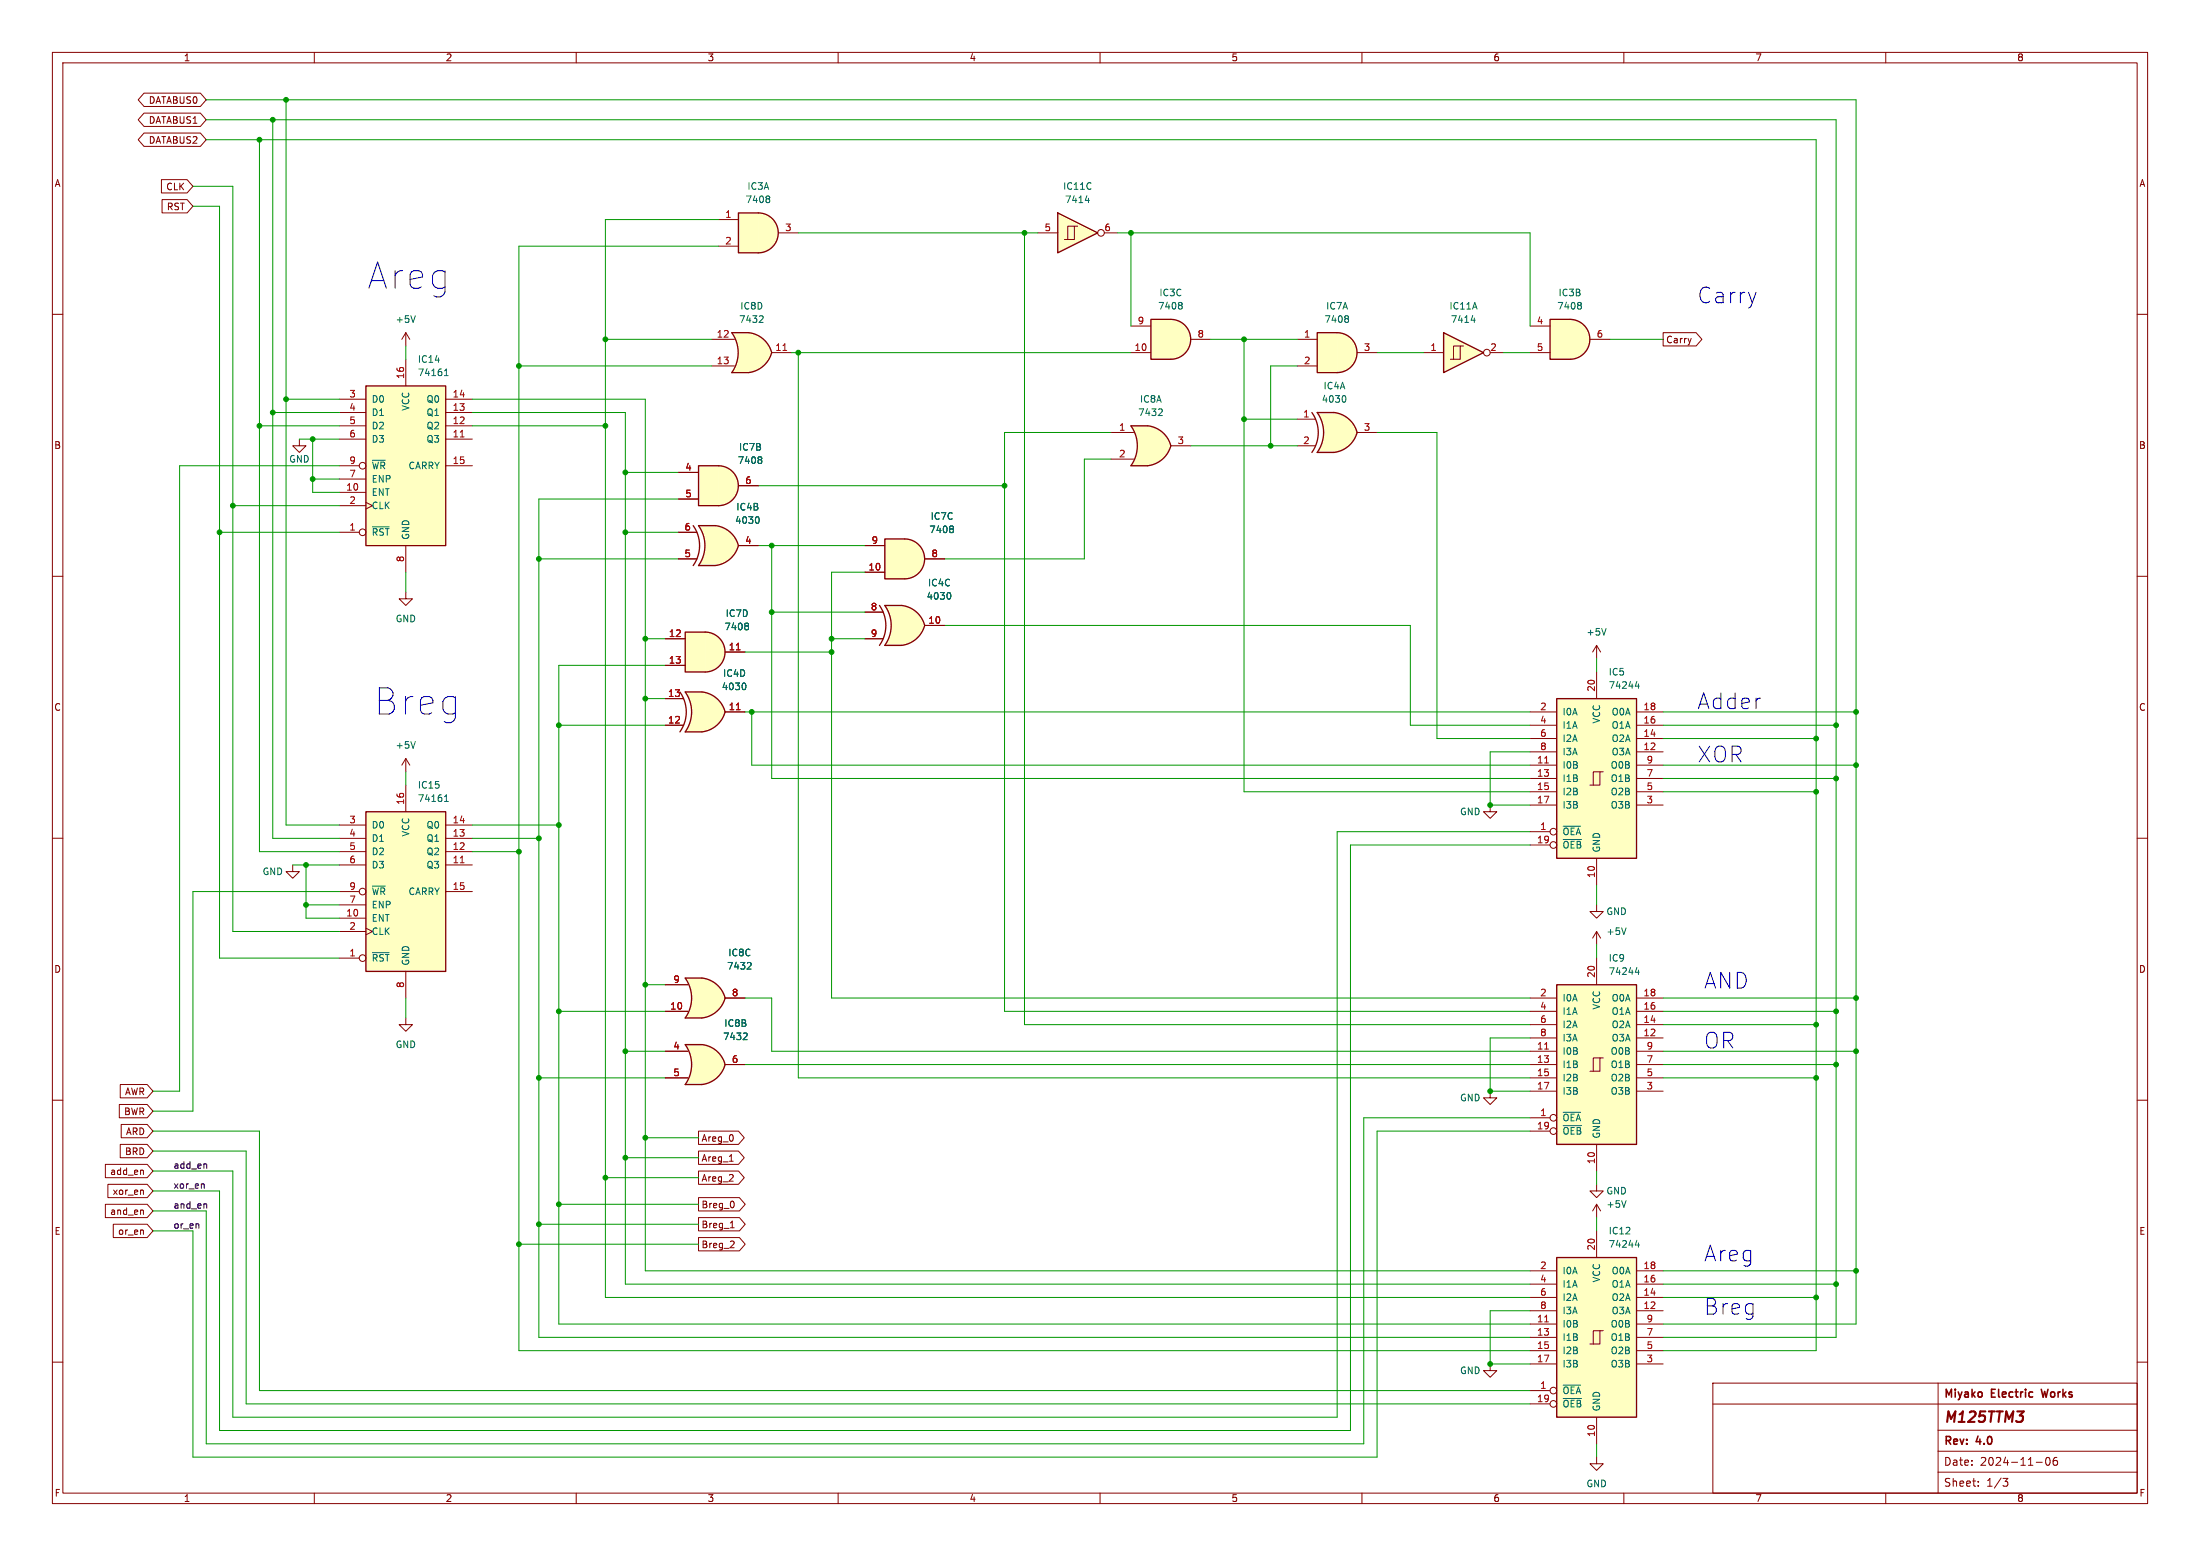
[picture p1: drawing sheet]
<svg xmlns="http://www.w3.org/2000/svg" width="420mm" height="297mm" viewBox="0 0 420 297" stroke-linecap="round" stroke-linejoin="round" font-family="sans-serif">
<g fill="none" stroke="#840000" stroke-width=".19">
<path d="M10 10h400v277h-400zM12 12h396v273h-396zM60 10v2M110 10v2M160 10v2M210 10v2M260 10v2M310 10v2M360 10v2M10 60h2M408 60h2M10 110h2"/>
<path d="M408 110h2M10 160h2M408 160h2M10 210h2M408 210h2M10 260h2M327 264h81v21h-81zM327 268h81M370 277h38M370 273h38M370 264v21M388.7 279.1h1.2"/>
<path d="M390.7 278.3l.2-.1a.8 .8 0 0 1 .5 .7 .8 .8 0 0 1-.5 .8l-.2-.2-.2-.4zM392.7 278.2a.59 .59 0 0 0-.8 .6v.6l.2 .2 .4 .1 .2-.2 .1-.5-.1-.2h-.5l-.3 .2M408 260h2M60 285v2M110 285v2M160 285v2M210 285v2M260 285v2M310 285v2M360 285v2M370 281h38M377.7 283.5v.2"/>
<path d="M377.7 282.8v.1M382.4 282.2h.9l-.5 .6 .4 .1 .1 .5-.3 .3h-.4"/>
</g>
<path d="M385.1 269.4h1.2l-.7 .8" fill="none" stroke="#840000" stroke-width=".4"/>
<path d="M389.7 265.2l.3 1.5" fill="none" stroke="#840000" stroke-width=".3"/>
<path d="M297.2 188h15.2v30.4h-15.2z" fill="#ffffc2"/>
<g fill="none" stroke="#840000" stroke-width=".19">
<path d="M292.1 198.1h5.1M292.1 195.6h5.1M292.1 193h5.1M292.1 190.5h5.1M304.8 182.9v5.1M312.4 198.1h5.1M312.4 195.6h5.1M312.4 193h5.1M312.4 190.5h5.1M292.1 213.4h3.8M292.1 200.7h5.1M292.1 203.2h5.1"/>
<path d="M292.1 205.7h5.1M292.1 208.3h5.1M292.1 215.9h3.8M304.8 218.4v5.1M305.4 201.9h-1.2v2.6M306.1 201.9h-.7v2.6h-1.9M312.4 200.7h5.1M312.4 203.2h5.1M312.4 205.7h5.1M312.4 208.3h5.1"/>
<circle cx="296.5" cy="213.4" r=".63"/>
<circle cx="296.5" cy="215.9" r=".63"/>
</g>
<path d="M297.2 188h15.2v30.4h-15.2z" fill="none" stroke="#840000" stroke-width=".25"/>
<path d="M312.5 184.7l-.3 .9h.8M312.8 185.2v.8M298.4 212.3h3.3M298.4 214.9h3.5" fill="none" stroke="#006464" stroke-width=".19"/>
<path d="M294.9 200.2h.7" fill="none" stroke="#a90000" stroke-width=".19"/>
<path d="M133.4 201.8l5 1.4a5.2 5.2 0 0 1-4.4 3.8z" fill="#ffffc2" stroke="#ffffc2" stroke-width=".19"/>
<path d="M130.8 199.4h3.2M130.8 207h3.2" fill="none" stroke="#ffffc2" stroke-width=".19"/>
<path d="M130.8 199.4h3.2v7.6h-3.2a6.7 6.7 0 0 0 0-7.6z" fill="#ffffc2"/>
<path d="M134 199.4a5.1 5.1 0 0 1 4.4 3.8l-4.9 1.3z" fill="#ffffc2" stroke="#ffffc2" stroke-width=".19"/>
<path d="M134 199.4h-3.2a6.6 6.6 0 0 1 0 7.6h3.2M134 199.4a5.1 5.1 0 0 1 4.4 3.8M138.4 203.2a5.2 5.2 0 0 1-4.4 3.8" fill="none" stroke="#840000" stroke-width=".25"/>
<path d="M127 200.7h4.3M127 205.7h4.3M138.4 203.2h3.8" fill="none" stroke="#840000" stroke-width=".19"/>
<path d="M142.4 197.2l.2 .2v.3l-.7 .7h.7" fill="none" stroke="#006464" stroke-width=".19"/>
<path d="M297.2 133.4h15.2v30.4h-15.2z" fill="#ffffc2"/>
<g fill="none" stroke="#840000" stroke-width=".19">
<path d="M292.1 138.4h5.1M292.1 135.9h5.1M304.8 128.3v5.1M312.4 138.4h5.1M312.4 135.9h5.1M292.1 158.8h3.8M292.1 146.1h5.1M292.1 143.5h5.1M292.1 148.6h5.1M292.1 141h5.1M292.1 151.1h5.1M292.1 153.7h5.1"/>
<path d="M305.4 147.3h-1.2v2.6M306.1 147.3h-.7v2.6h-1.9M312.4 146.1h5.1M312.4 143.5h5.1M312.4 148.6h5.1M312.4 141h5.1M312.4 151.1h5.1M312.4 153.7h5.1M292.1 161.3h3.8M304.8 163.8v5.1"/>
<circle cx="296.5" cy="158.7" r=".63"/>
<circle cx="296.5" cy="161.3" r=".63"/>
</g>
<path d="M297.2 133.4h15.2v30.4h-15.2z" fill="none" stroke="#840000" stroke-width=".25"/>
<path d="M312.5 130.1l-.3 .9h.8M312.8 130.5v.9M298.4 157.7h3.3M298.4 160.2h3.5" fill="none" stroke="#006464" stroke-width=".19"/>
<path d="M294.9 145.6h.7" fill="none" stroke="#a90000" stroke-width=".19"/>
<path d="M137.2 88.9a3.8 3.8 0 0 1 3.8 3.8 3.8 3.8 0 0 1-3.8 3.8z" fill="#ffffc2" stroke="#ffffc2" stroke-width=".19"/>
<path d="M133.3 88.9h3.9v7.6h-3.9z" fill="#ffffc2"/>
<path d="M133.3 88.9h3.9a3.8 3.8 0 0 1 3.8 3.8 3.8 3.8 0 0 1-3.8 3.8h-3.9z" fill="none" stroke="#840000" stroke-width=".25"/>
<path d="M129.5 90.2h3.8M129.5 95.3h3.8M141 92.7h3.8" fill="none" stroke="#840000" stroke-width=".19"/>
<path d="M145.2 87.2l.2 .2-.2 .3 .2 .3v.2l-.2 .3" fill="none" stroke="#006464" stroke-width=".19"/>
<path d="M134.6 120.7a3.8 3.8 0 0 1 3.8 3.8 3.8 3.8 0 0 1-3.8 3.8z" fill="#ffffc2" stroke="#ffffc2" stroke-width=".19"/>
<path d="M130.8 120.7h3.8v7.6h-3.8z" fill="#ffffc2"/>
<path d="M130.8 120.7h3.8a3.8 3.8 0 0 1 3.8 3.8 3.8 3.8 0 0 1-3.8 3.8h-3.8z" fill="none" stroke="#840000" stroke-width=".25"/>
<path d="M127 121.9h3.8M127 127h3.8M138.4 124.5h3.8" fill="none" stroke="#840000" stroke-width=".19"/>
<path d="M140.6 124h.7" fill="none" stroke="#a90000" stroke-width=".19"/>
<path d="M142.7 118.9l.2 .3-.2 .3 .2 .2v.3l-.2 .2" fill="none" stroke="#006464" stroke-width=".19"/>
<path d="M133.4 189.1l5 1.4a5.2 5.2 0 0 1-4.4 3.8z" fill="#ffffc2" stroke="#ffffc2" stroke-width=".19"/>
<path d="M130.8 194.3h3.2M130.8 186.7h3.2" fill="none" stroke="#ffffc2" stroke-width=".19"/>
<path d="M130.8 186.7h3.2v7.6h-3.2a6.7 6.7 0 0 0 0-7.6z" fill="#ffffc2"/>
<g fill="#ffffc2" stroke="#ffffc2" stroke-width=".19">
<path d="M134 186.7a5.1 5.1 0 0 1 4.4 3.8l-4.9 1.3z"/>
<path d="M171.5 118l5 1.4a5.2 5.2 0 0 1-4.4 3.8z"/>
</g>
<path d="M134 186.7h-3.2a6.6 6.6 0 0 1 0 7.6h3.2M134 186.7a5.1 5.1 0 0 1 4.4 3.8M138.4 190.5a5.2 5.2 0 0 1-4.4 3.8" fill="none" stroke="#840000" stroke-width=".25"/>
<path d="M304.8 172.7v1.3h1.3l-1.3 1.3-1.3-1.3h1.3M304.8 177.8l-.8 1.3M304.8 177.8v2.5M304.8 177.8l.8 1.3M127 193h4.3M127 188h4.3M138.4 190.5h3.8" fill="none" stroke="#840000" stroke-width=".19"/>
<path d="M310.4 177.1l-.4 1.3M143.2 183.7l.2 .3-.1 .3-.7 .7h.8" fill="none" stroke="#006464" stroke-width=".19"/>
<path d="M168.9 115.6h3.2M168.9 123.2h3.2" fill="none" stroke="#ffffc2" stroke-width=".19"/>
<path d="M168.9 115.6h3.2v7.6h-3.2a6.7 6.7 0 0 0 0-7.6z" fill="#ffffc2"/>
<g fill="#ffffc2" stroke="#ffffc2" stroke-width=".19">
<path d="M172.1 115.6a5.1 5.1 0 0 1 4.4 3.8l-4.9 1.3z"/>
<path d="M142.3 66l5 1.3a5.2 5.2 0 0 1-4.4 3.8z"/>
</g>
<path d="M167.9 115.6a6.6 6.6 0 0 1 0 7.6M172.1 115.6a5.1 5.1 0 0 1 4.4 3.8 5.2 5.2 0 0 1-4.4 3.8h-3.2a6.6 6.6 0 0 0 0-7.6h3.2" fill="none" stroke="#840000" stroke-width=".25"/>
<path d="M165.1 116.8h3.5M176.5 119.4h3.8M165.1 121.9h3.5M55.9 165.1v1.3h1.2l-1.2 1.2-1.3-1.2h1.3" fill="none" stroke="#840000" stroke-width=".19"/>
<path d="M181.2 113.1a.79 .79 0 0 1 0 1.3" fill="none" stroke="#006464" stroke-width=".19"/>
<path d="M139.7 71.1h3.2M139.7 63.5h3.2" fill="none" stroke="#ffffc2" stroke-width=".19"/>
<path d="M139.7 63.5h3.2v7.6h-3.2a6.7 6.7 0 0 0 0-7.6z" fill="#ffffc2"/>
<path d="M142.9 63.5a5.1 5.1 0 0 1 4.4 3.8l-5 1.3z" fill="#ffffc2" stroke="#ffffc2" stroke-width=".19"/>
<path d="M142.9 63.5a5.1 5.1 0 0 1 4.4 3.8 5.2 5.2 0 0 1-4.4 3.8h-3.2a6.6 6.6 0 0 0 0-7.6h3.2" fill="none" stroke="#840000" stroke-width=".25"/>
<path d="M135.9 64.8h4.3M135.9 69.9h4.3M147.3 67.3h3.8M77.5 194.3v1.3h1.2l-1.2 1.3-1.3-1.3h1.3" fill="none" stroke="#840000" stroke-width=".19"/>
<path d="M149.5 66.9h.7" fill="none" stroke="#a90000" stroke-width=".19"/>
<path d="M145.4 60.3l.3 .2-.1 .3-.7 .7h.8" fill="none" stroke="#006464" stroke-width=".19"/>
<path d="M69.8 154.9h15.3v30.5h-15.3z" fill="#ffffc2"/>
<path d="M69.8 154.9h15.3v30.5h-15.3z" fill="none" stroke="#840000" stroke-width=".25"/>
<g fill="none" stroke="#840000" stroke-width=".19">
<path d="M64.8 157.5h5M77.5 149.9v5M85.1 157.5h5.1M64.8 175.3h5M64.8 165.1h5M64.8 162.6h5M64.8 160h5M64.8 170.2h3.8M64.8 177.8h5M64.8 172.7h5M69.8 177.2l1.3 .6-1.3 .6M85.1 165.1h5.1"/>
<path d="M85.1 162.6h5.1M85.1 160h5.1M85.1 170.2h5.1M64.8 182.9h3.8M77.5 185.4v5.1M304.8 278.1v1.3h1.3l-1.3 1.3-1.3-1.3h1.3"/>
<circle cx="69.2" cy="170.2" r=".63"/>
<circle cx="69.2" cy="182.9" r=".63"/>
</g>
<path d="M84.9 153h.7M84.9 152.1l.3-.4v1.3M71.1 169.1h2.5M71.1 181.8h3.2" fill="none" stroke="#006464" stroke-width=".19"/>
<path d="M87.9 164.7h.7" fill="none" stroke="#a90000" stroke-width=".19"/>
<path d="M297.2 240h15.2v30.5h-15.2z" fill="#ffffc2"/>
<g fill="none" stroke="#840000" stroke-width=".19">
<path d="M304.8 234.9v5.1M292.1 252.7h5.1M292.1 250.2h5.1M292.1 255.3h5.1M292.1 247.6h5.1M292.1 257.8h5.1M292.1 245.1h5.1M292.1 242.6h5.1M305.4 254h-1.2v2.5M306.1 254h-.7v2.5h-1.9M312.4 252.7h5.1M312.4 250.2h5.1"/>
<path d="M312.4 255.3h5.1M312.4 247.6h5.1M312.4 257.8h5.1M312.4 245.1h5.1M312.4 242.6h5.1M292.1 265.4h3.8M292.1 260.3h5.1M292.1 268h3.8M304.8 270.5v5.1M312.4 260.3h5.1"/>
<circle cx="296.5" cy="265.4" r=".63"/>
<circle cx="296.5" cy="268" r=".63"/>
</g>
<path d="M297.2 240h15.2v30.5h-15.2z" fill="none" stroke="#840000" stroke-width=".25"/>
<path d="M312.5 236.7l-.3 .9h.8M312.8 237.2v.9M298.4 264.4h3.3M298.4 266.9h3.5" fill="none" stroke="#006464" stroke-width=".19"/>
<path d="M294.9 252.3h.7" fill="none" stroke="#a90000" stroke-width=".19"/>
<path d="M172.7 102.9a3.8 3.8 0 0 1 3.8 3.8 3.8 3.8 0 0 1-3.8 3.8z" fill="#ffffc2" stroke="#ffffc2" stroke-width=".19"/>
<path d="M168.9 102.9h3.8v7.6h-3.8z" fill="#ffffc2"/>
<path d="M168.9 102.9h3.8a3.8 3.8 0 0 1 3.8 3.8 3.8 3.8 0 0 1-3.8 3.8h-3.8z" fill="none" stroke="#840000" stroke-width=".25"/>
<path d="M77.5 113v1.3h1.2l-1.2 1.3-1.3-1.3h1.3M165.1 109.2h3.8M165.1 104.1h3.8M176.5 106.7h3.8M284.5 153.7v1.2h1.2l-1.2 1.3-1.3-1.3h1.3M284.5 208.3v1.3h1.2l-1.2 1.2-1.3-1.2h1.3M284.5 260.3v1.3h1.2l-1.2 1.3-1.3-1.3h1.3" fill="none" stroke="#840000" stroke-width=".19"/>
<path d="M181.8 100.4l.2 .2-.2 .3 .2 .3v.2l-.2 .3" fill="none" stroke="#006464" stroke-width=".19"/>
<path d="M255.3 63.5a3.8 3.8 0 0 1 3.8 3.8 3.8 3.8 0 0 1-3.8 3.8z" fill="#ffffc2" stroke="#ffffc2" stroke-width=".19"/>
<path d="M251.5 63.5h3.8v7.6h-3.8z" fill="#ffffc2"/>
<path d="M251.5 63.5h3.8a3.8 3.8 0 0 1 3.8 3.8 3.8 3.8 0 0 1-3.8 3.8h-3.8z" fill="none" stroke="#840000" stroke-width=".25"/>
<path d="M247.6 64.8h3.9M247.6 69.9h3.9M259.1 67.3h3.8" fill="none" stroke="#840000" stroke-width=".19"/>
<path d="M257.2 60.3l.2 .2-.2 .3 .2 .3v.2l-.2 .2" fill="none" stroke="#006464" stroke-width=".19"/>
<path d="M299.7 61a3.8 3.8 0 0 1 3.8 3.8 3.8 3.8 0 0 1-3.8 3.8z" fill="#ffffc2" stroke="#ffffc2" stroke-width=".19"/>
<path d="M295.9 61h3.8v7.6h-3.8z" fill="#ffffc2"/>
<path d="M295.9 61h3.8a3.8 3.8 0 0 1 3.8 3.8 3.8 3.8 0 0 1-3.8 3.8h-3.8z" fill="none" stroke="#840000" stroke-width=".25"/>
<path d="M292.1 62.2h3.8M292.1 67.3h3.8M303.5 64.8h3.8" fill="none" stroke="#840000" stroke-width=".19"/>
<path d="M301.6 57.7l.3 .3-.3 .3 .3 .2v.3l-.3 .2" fill="none" stroke="#006464" stroke-width=".19"/>
<path d="M275.6 63.5l7.6 3.8-7.6 3.8z" fill="#ffffc2"/>
<path d="M275.6 63.5l7.6 3.8-7.6 3.8z" fill="none" stroke="#840000" stroke-width=".25"/>
<g fill="none" stroke="#840000" stroke-width=".19">
<path d="M77.5 63.5l-.8 1.3M77.5 63.5v2.5M77.5 63.5l.7 1.3M271.8 67.3h3.8M278.8 66h-1.3v2.6M279.4 66h-.6v2.6h-1.9M284.5 67.3h2.5M57.1 83.8v1.3h1.3l-1.3 1.3-1.2-1.3h1.2"/>
<circle cx="283.8" cy="67.3" r=".63"/>
</g>
<path d="M79.3 60.3l-.4 1.2M280.9 61.1h.7M281.5 60.7v.8" fill="none" stroke="#006464" stroke-width=".19"/>
<path d="M69.8 73.7h15.3v30.4h-15.3z" fill="#ffffc2"/>
<path d="M69.8 73.7h15.3v30.4h-15.3z" fill="none" stroke="#840000" stroke-width=".25"/>
<g fill="none" stroke="#840000" stroke-width=".19">
<path d="M64.8 78.7h5M64.8 76.2h5M77.5 68.6v5.1M85.1 78.7h5.1M85.1 76.2h5.1M64.8 94h5M64.8 83.8h5M64.8 81.3h5M64.8 88.9h3.8M64.8 96.5h5M64.8 91.4h5M69.8 95.9l1.3 .6-1.3 .7"/>
<path d="M85.1 83.8h5.1M85.1 81.3h5.1M85.1 88.9h5.1M64.8 101.6h3.8M77.5 104.1v5.1M304.8 226.1v1.2h1.3l-1.3 1.3-1.3-1.3h1.3M304.8 229.9l-.8 1.2M304.8 229.9v2.5M304.8 229.9l.8 1.2"/>
<circle cx="69.2" cy="88.9" r=".63"/>
<circle cx="69.2" cy="101.6" r=".63"/>
</g>
<path d="M84.9 71.7h.7M84.9 70.8l.3-.4v1.3M71.1 87.9h2.5M71.1 100.6h3.2M310.4 229.2l-.4 1.2" fill="none" stroke="#006464" stroke-width=".19"/>
<path d="M87.9 83.4h.7" fill="none" stroke="#a90000" stroke-width=".19"/>
<path d="M223.5 61a3.8 3.8 0 0 1 3.8 3.8 3.8 3.8 0 0 1-3.8 3.8z" fill="#ffffc2" stroke="#ffffc2" stroke-width=".19"/>
<path d="M219.7 61h3.8v7.6h-3.8z" fill="#ffffc2"/>
<path d="M219.7 61h3.8a3.8 3.8 0 0 1 3.8 3.8 3.8 3.8 0 0 1-3.8 3.8h-3.8z" fill="none" stroke="#840000" stroke-width=".25"/>
<path d="M215.9 67.3h3.8M215.9 62.2h3.8M227.3 64.8h3.8M304.8 123.2l-.8 1.3M304.8 123.2v2.5M304.8 123.2l.8 1.3M77.5 144.8l-.8 1.3M77.5 144.8v2.5M77.5 144.8l.7 1.3" fill="none" stroke="#840000" stroke-width=".19"/>
<path d="M225.4 57.7l.3 .3-.3 .3 .3 .2v.3l-.3 .2M306.6 120l-.4 1.2M79.3 141.5l-.4 1.3" fill="none" stroke="#006464" stroke-width=".19"/>
<path d="M218.5 83.7l5 1.4a5.2 5.2 0 0 1-4.4 3.8z" fill="#ffffc2" stroke="#ffffc2" stroke-width=".19"/>
<path d="M215.9 88.9h3.2M215.9 81.3h3.2" fill="none" stroke="#ffffc2" stroke-width=".19"/>
<path d="M215.9 81.3h3.2v7.6h-3.2a6.7 6.7 0 0 0 0-7.6z" fill="#ffffc2"/>
<g fill="#ffffc2" stroke="#ffffc2" stroke-width=".19">
<path d="M219.1 81.3a5.1 5.1 0 0 1 4.4 3.8l-5 1.3z"/>
<path d="M135.9 102.8l5.1 1.3a5.2 5.2 0 0 1-4.4 3.9z"/>
</g>
<path d="M219.1 81.3h-3.2a6.6 6.6 0 0 1 0 7.6h3.2M219.1 81.3a5.1 5.1 0 0 1 4.4 3.8 5.2 5.2 0 0 1-4.4 3.8" fill="none" stroke="#840000" stroke-width=".25"/>
<path d="M212.1 82.6h4.3M212.1 87.6h4.3M223.5 85.1h3.8" fill="none" stroke="#840000" stroke-width=".19"/>
<path d="M221.6 78l.3 .3-.1 .3-.7 .7h.8" fill="none" stroke="#006464" stroke-width=".19"/>
<path d="M133.3 108h3.2M133.3 100.3h3.2" fill="none" stroke="#ffffc2" stroke-width=".19"/>
<path d="M133.3 100.3h3.2v7.7h-3.2a6.7 6.7 0 0 0 0-7.7z" fill="#ffffc2"/>
<g fill="#ffffc2" stroke="#ffffc2" stroke-width=".19">
<path d="M136.6 100.3a5.1 5.1 0 0 1 4.4 3.8l-5 1.3z"/>
<path d="M133.4 134.5l5 1.4a5.2 5.2 0 0 1-4.4 3.8z"/>
</g>
<path d="M132.3 100.3a6.6 6.6 0 0 1 0 7.7M133.3 100.3h3.2a5.1 5.1 0 0 1 4.5 3.8 5.2 5.2 0 0 1-4.4 3.9h-3.3a6.6 6.6 0 0 0 0-7.7z" fill="none" stroke="#840000" stroke-width=".25"/>
<path d="M129.5 106.7h3.5M129.5 101.6h3.5M141 104.1h3.8" fill="none" stroke="#840000" stroke-width=".19"/>
<path d="M144.6 98.6a.79 .79 0 0 1 0 1.3" fill="none" stroke="#006464" stroke-width=".19"/>
<path d="M130.8 139.7h3.2M130.8 132.1h3.2" fill="none" stroke="#ffffc2" stroke-width=".19"/>
<path d="M130.8 132.1h3.2v7.6h-3.2a6.7 6.7 0 0 0 0-7.6z" fill="#ffffc2"/>
<g fill="#ffffc2" stroke="#ffffc2" stroke-width=".19">
<path d="M134 132.1a5.1 5.1 0 0 1 4.4 3.8l-4.9 1.3z"/>
<path d="M254.1 81.2l5 1.3a5.2 5.2 0 0 1-4.4 3.9z"/>
</g>
<path d="M129.8 132.1a6.6 6.6 0 0 1 0 7.6M134 132.1h-3.2a6.6 6.6 0 0 1 0 7.6h3.2M134 132.1a5.1 5.1 0 0 1 4.4 3.8M138.4 135.9a5.2 5.2 0 0 1-4.4 3.8" fill="none" stroke="#840000" stroke-width=".25"/>
<path d="M127 138.4h3.5M127 133.4h3.5M138.4 135.9h3.8" fill="none" stroke="#840000" stroke-width=".19"/>
<path d="M140.6 135.5h.7" fill="none" stroke="#a90000" stroke-width=".19"/>
<path d="M142.1 130.4a.79 .79 0 0 1 0 1.2" fill="none" stroke="#006464" stroke-width=".19"/>
<path d="M251.5 78.7h3.1M251.5 86.4h3.1" fill="none" stroke="#ffffc2" stroke-width=".19"/>
<path d="M251.5 78.7h3.1v7.7h-3.1a6.7 6.7 0 0 0 0-7.7z" fill="#ffffc2"/>
<path d="M254.7 78.7a5.1 5.1 0 0 1 4.4 3.9l-5 1.2z" fill="#ffffc2" stroke="#ffffc2" stroke-width=".19"/>
<path d="M250.4 78.7a6.6 6.6 0 0 1 0 7.7M254.6 78.7h-3.1a6.6 6.6 0 0 1 0 7.7h3.1M254.7 78.7a5.1 5.1 0 0 1 4.4 3.8 5.2 5.2 0 0 1-4.4 3.9" fill="none" stroke="#840000" stroke-width=".25"/>
<path d="M247.6 80h3.5M247.6 85.1h3.5M259.1 82.6h3.8" fill="none" stroke="#840000" stroke-width=".19"/>
<path d="M256.6 75.5a.79 .79 0 0 1 0 1.3" fill="none" stroke="#006464" stroke-width=".19"/>
<path d="M201.9 40.6l7.6 3.9-7.6 3.8z" fill="#ffffc2"/>
<path d="M201.9 40.6l7.6 3.9-7.6 3.8z" fill="none" stroke="#840000" stroke-width=".25"/>
<g fill="none" stroke="#840000" stroke-width=".19">
<path d="M198.1 44.5h3.8M205.1 43.2h-1.3v2.5M205.7 43.2h-.6v2.5h-1.9M210.8 44.5h2.6"/>
<circle cx="210.2" cy="44.4" r=".63"/>
</g>
<path d="M207.2 38.3h.8M207.8 37.8v.9" fill="none" stroke="#006464" stroke-width=".19"/>
<path d="M144.8 40.6a3.8 3.8 0 0 1 3.8 3.9 3.8 3.8 0 0 1-3.8 3.8z" fill="#ffffc2" stroke="#ffffc2" stroke-width=".19"/>
<path d="M141 40.6h3.8v7.7h-3.8z" fill="#ffffc2"/>
<path d="M141 40.6h3.8a3.8 3.8 0 0 1 3.8 3.9 3.8 3.8 0 0 1-3.8 3.8h-3.8z" fill="none" stroke="#840000" stroke-width=".25"/>
<g fill="none" stroke="#840000" stroke-width=".19">
<path d="M27.5 17.8h10.8l1.1 1.3-1.1 1.2h-10.8l-1.1-1.2zM27.5 21.6h10.8l1.1 1.3-1.1 1.2h-10.8l-1.1-1.2zM27.5 25.4h10.8l1.1 1.3-1.1 1.2h-10.8l-1.1-1.2zM30.8 34.3h4.9l1.1 1.3-1.1 1.2h-4.9zM30.9 38.1h4.8l1.1 1.3-1.1 1.2h-4.8zM137.2 41.9h3.8M137.2 47h3.8M148.6 44.5h3.8M317.5 63.5h6.3l1.1 1.3-1.1 1.2h-6.3zM129.5 90.2h3.8M129.5 95.3h3.8M141 92.7h3.8"/>
<path d="M129.5 106.7h3.5M129.5 101.6h3.5M141 104.1h3.8M165.1 109.2h3.8M165.1 104.1h3.8M165.1 116.8h3.5M176.5 106.7h3.8M176.5 119.4h3.8M127 121.9h3.8M127 138.4h3.5M127 133.4h3.5M127 127h3.8"/>
<path d="M138.4 135.9h3.8M138.4 124.5h3.8M165.1 121.9h3.5M127 193h4.3M127 188h4.3M138.4 190.5h3.8M22.8 210.8h5.3l1.1 1.3-1.1 1.3h-5.3zM23 218.4h5.1l1.1 1.3-1.1 1.3h-5.1zM23 207h5.1l1.1 1.3-1.1 1.3h-5.1zM23.1 214.6h5l1.1 1.3-1.1 1.3h-5zM127 200.7h4.3M127 205.7h4.3"/>
<path d="M133.3 219.7h7.7l1.1 1.3-1.1 1.3h-7.7zM133.3 215.9h7.7l1.1 1.3-1.1 1.2h-7.7zM138.4 203.2h3.8M20.1 229.9h8l1.1 1.2-1.1 1.3h-8zM20.1 222.2h8l1.1 1.3-1.1 1.3h-8zM20.6 226.1h7.5l1.1 1.2-1.1 1.3h-7.5zM21.6 233.7h6.5l1.1 1.2-1.1 1.3h-6.5zM27.3 231l.1 .8M27.3 223.4l.1 .8M27.3 227.2l.1 .8M133.3 232.4h7.9l1.1 1.3-1.1 1.3h-7.9zM133.3 223.5h7.7l1.1 1.3-1.1 1.3h-7.7z"/>
<path d="M133.3 228.6h7.9l1.1 1.3-1.1 1.2h-7.9zM133.3 236.2h7.9l1.1 1.3-1.1 1.3h-7.9zM139.2 221.7h.8M139.4 234.4h.8M140 229.4l.2 .4-.2 .6M140 237l.2 .1-.1 .3-.7 .8h.8"/>
</g>
<path d="M146.7 37.4l.2 .3-.2 .3 .2 .2v.2l-.2 .3M144.6 98.6a.79 .79 0 0 1 0 1.3M145.2 87.2l.2 .2-.2 .3 .2 .3v.2l-.2 .3M142.7 118.9l.2 .3-.2 .3 .2 .2v.3l-.2 .2M181.2 113.1a.79 .79 0 0 1 0 1.3M181.8 100.4l.2 .2-.2 .3 .2 .3v.2l-.2 .3M142.1 130.4a.79 .79 0 0 1 0 1.2M142.4 197.2l.2 .2v.3l-.7 .7h.7M143.2 183.7l.2 .3-.1 .3-.7 .7h.8" fill="none" stroke="#006464" stroke-width=".19"/>
<path d="M38.9 226l.1 .8M39.4 222.2l.1 .8M39.4 229.8l.1 .8" fill="none" stroke="#0f0f0f" stroke-width=".19"/>
<g fill="none" stroke="#009600" stroke-width=".19">
<path d="M39.4 19.1h314.9v233.6h-36.8M54.6 19.1v138.4h10.2M36.8 35.6h7.6v142.2h20.4M36.8 39.4h5.1v143.5h22.9M39.4 22.9h311.1v232.4h-33M39.4 26.7h307.3v231.1h-29.2M49.5 26.7v135.9h15.3M52.1 22.9v137.1h12.7M137.2 41.9h-21.6v205.7h176.5M137.2 47h-38.1v210.8h193M152.4 44.5h45.7M195.6 44.5v151.1h96.5"/>
<path d="M213.4 44.5h78.7v17.7M215.9 44.5v17.7M52.1 78.7h12.7M54.6 76.2h10.2M77.5 66v2.6M90.2 78.7h29.2v166.4h172.7M90.2 76.2h33v166.4h168.9M99.1 69.9h36.8M115.6 64.8h20.3M151.1 67.3h64.8M152.4 67.3v138.4h139.7M231.1 64.8h16.5"/>
<path d="M237.5 64.8v86.3h54.6M247.6 69.9h-5v15.2M262.9 67.3h8.9M287 67.3h5.1M307.3 64.8h10.2M44.4 96.5h20.4M49.5 81.3h15.3M57.1 83.8h7.7M59.7 83.8v10.2h5.1M59.7 91.4h5.1M64.8 88.9h-30.5v119.4h-5.1M90.2 81.3h25.4"/>
<path d="M119.4 90.2h10.1M129.5 95.3h-26.6v160h189.2M144.8 92.7h47M212.1 87.6h-5.1v19.1h-26.7M212.1 82.6h-20.3v110.4h100.3M227.3 85.1h20.3M237.5 80h10.1M262.9 82.6h11.4v58.4h17.8M41.9 101.6h22.9M77.5 109.2v3.8M102.9 106.7h26.6M119.4 101.6h10.1"/>
<path d="M144.8 104.1h20.3M147.3 116.8h17.8M147.3 104.1v44.5h144.8M165.1 109.2h-6.4v81.3h133.4M180.3 119.4h88.9v19h22.9M106.7 138.4h20.3M123.2 121.9h3.8M123.2 133.4h3.8M127 127h-20.3v125.7h185.4M142.2 135.9h149.9M142.2 124.5h16.5M143.5 135.9v10.2h148.6"/>
<path d="M158.7 121.9h6.4M304.8 125.7v2.6M317.5 135.9h36.8M317.5 138.4h33M77.5 147.3v2.6M90.2 157.5h16.5M292.1 143.5h-7.6v10.2h7.6M292.1 158.8h-36.8v111.7h-210.9v-47h-15.2M317.5 146.1h36.8M317.5 148.6h33M317.5 141h29.2M317.5 151.1h29.2"/>
<path d="M55.9 165.1h8.9M58.4 165.1v10.2h6.4M58.4 172.7h6.4M64.8 170.2h-28v41.9h-7.6M90.2 160h12.7M90.2 162.6h8.9M292.1 161.3h-34.3v111.7h-215.9v-45.7h-12.7M304.8 168.9v3.8M77.5 190.5v3.8M106.7 193h20.3M123.2 188h3.8M142.2 190.5h5.1v10.2h144.8"/>
<path d="M292.1 198.1h-7.6v10.2h7.6M304.8 180.3v2.6M317.5 190.5h36.8M317.5 195.6h29.2M317.5 193h33M29.2 215.9h20.3v49.5h242.6M29.2 219.7h17.8v48.3h245.1M102.9 205.7h24.1M119.4 200.7h7.6M123.2 217.2h10.1M142.2 203.2h149.9M292.1 215.9h-29.2v62.2h-226.1v-43.2h-7.6"/>
<path d="M292.1 213.4h-31.8v62.2h-220.9v-44.5h-10.2M317.5 205.7h29.2M317.5 203.2h33M317.5 200.7h36.8M99.1 237.5h34.2M102.9 233.7h30.4M106.7 229.9h26.6M115.6 224.8h17.7M119.4 221h13.9M304.8 223.5v2.6M304.8 232.4v2.5M292.1 250.2h-7.6v10.1h7.6"/>
<path d="M317.5 245.1h33M317.5 247.6h29.2M317.5 242.6h36.8M304.8 275.6v2.5"/>
</g>
<path d="M140.6 135.5h.7M140.6 124h.7" fill="none" stroke="#a90000" stroke-width=".19"/>
<g fill="#009600" stroke="#009600" stroke-width=".19">
<circle cx="350.5" cy="193" r=".46"/>
<circle cx="350.5" cy="148.6" r=".46"/>
<circle cx="346.7" cy="195.6" r=".46"/>
<circle cx="354.3" cy="190.5" r=".46"/>
<circle cx="350.5" cy="203.2" r=".46"/>
<circle cx="354.3" cy="200.7" r=".46"/>
<circle cx="354.3" cy="242.6" r=".46"/>
<circle cx="346.7" cy="247.6" r=".46"/>
<circle cx="284.5" cy="260.3" r=".46"/>
<circle cx="350.5" cy="245.1" r=".46"/>
<circle cx="346.7" cy="205.7" r=".46"/>
<circle cx="242.6" cy="85.1" r=".46"/>
<circle cx="237.5" cy="80" r=".46"/>
<circle cx="346.7" cy="151.1" r=".46"/>
<circle cx="215.9" cy="44.5" r=".46"/>
<circle cx="195.6" cy="44.5" r=".46"/>
<circle cx="237.5" cy="64.8" r=".46"/>
<circle cx="191.8" cy="92.7" r=".46"/>
<circle cx="284.5" cy="208.3" r=".46"/>
<circle cx="284.5" cy="153.7" r=".46"/>
<circle cx="99.1" cy="237.5" r=".46"/>
<circle cx="115.6" cy="224.8" r=".46"/>
<circle cx="119.4" cy="221" r=".46"/>
<circle cx="102.9" cy="233.7" r=".46"/>
<circle cx="106.7" cy="229.9" r=".46"/>
<circle cx="354.3" cy="146.1" r=".46"/>
<circle cx="354.3" cy="135.9" r=".46"/>
<circle cx="350.5" cy="138.4" r=".46"/>
<circle cx="346.7" cy="141" r=".46"/>
<circle cx="158.7" cy="124.5" r=".46"/>
<circle cx="158.7" cy="121.9" r=".46"/>
<circle cx="123.2" cy="188" r=".46"/>
<circle cx="123.2" cy="133.4" r=".46"/>
<circle cx="123.2" cy="121.9" r=".46"/>
<circle cx="143.5" cy="135.9" r=".46"/>
<circle cx="102.9" cy="106.7" r=".46"/>
<circle cx="152.4" cy="67.3" r=".46"/>
<circle cx="147.3" cy="104.1" r=".46"/>
<circle cx="147.3" cy="116.8" r=".46"/>
<circle cx="99.1" cy="69.9" r=".46"/>
<circle cx="115.6" cy="64.8" r=".46"/>
<circle cx="115.6" cy="81.3" r=".46"/>
<circle cx="102.9" cy="160" r=".46"/>
<circle cx="99.1" cy="162.6" r=".46"/>
<circle cx="106.7" cy="138.4" r=".46"/>
<circle cx="106.7" cy="157.5" r=".46"/>
<circle cx="102.9" cy="205.7" r=".46"/>
<circle cx="106.7" cy="193" r=".46"/>
<circle cx="119.4" cy="200.7" r=".46"/>
<circle cx="123.2" cy="217.2" r=".46"/>
<circle cx="59.7" cy="83.8" r=".46"/>
<circle cx="54.6" cy="76.2" r=".46"/>
<circle cx="49.5" cy="26.7" r=".46"/>
<circle cx="54.6" cy="19.1" r=".46"/>
<circle cx="52.1" cy="78.7" r=".46"/>
<circle cx="49.5" cy="81.3" r=".46"/>
<circle cx="52.1" cy="22.9" r=".46"/>
<circle cx="119.4" cy="101.6" r=".46"/>
<circle cx="119.4" cy="90.2" r=".46"/>
<circle cx="58.4" cy="165.1" r=".46"/>
<circle cx="58.4" cy="172.7" r=".46"/>
<circle cx="59.7" cy="91.4" r=".46"/>
<circle cx="41.9" cy="101.6" r=".46"/>
<circle cx="44.4" cy="96.5" r=".46"/>
</g>
<g font-size="7" fill="#0000c2">
<text x="69.8" y="55.6">Areg</text>
<text x="71.1" y="136.9">Breg</text>
</g>
<g font-size="4.2" fill="#0000c2">
<text x="323.8" y="58.2">Carry</text>
<text x="323.8" y="135.6">Adder</text>
<text x="323.8" y="145.8">XOR</text>
<text x="325.1" y="189">AND</text>
<text x="325.1" y="200.4">OR</text>
<text x="325.1" y="241">Areg</text>
<text x="325.1" y="251.2">Breg</text>
</g>
<text font-size="2.8" fill="#840000" x="371" y="272.1">M125TTM3</text>
<g font-size="2.1" fill="#840000">
<text x="371" y="267.2">Miyako</text>
<text x="380.2" y="267.2">Electric</text>
<text x="390.5" y="267.2">Works</text>
<text x="371" y="280">Date:</text>
<text x="371" y="276.2">Rev:</text>
<text x="377.4" y="276.2">4.0</text>
<text x="378" y="280">2024-11-06</text>
<text x="371" y="284">Sheet:</text>
<text x="379.2" y="284">1/3</text>
</g>
<g font-size="1.8" fill="#840000">
<text x="35" y="11.9">1</text>
<text x="85" y="11.9">2</text>
<text x="135" y="11.9">3</text>
<text x="185" y="11.9">4</text>
<text x="235" y="11.9">5</text>
<text x="285" y="11.9">6</text>
<text x="335" y="11.9">7</text>
<text x="385" y="11.9">8</text>
<text x="28.3" y="20">DATABUS0</text>
<text x="28.3" y="23.8">DATABUS1</text>
<text x="28.3" y="27.6">DATABUS2</text>
<text x="10.3" y="35.9">A</text>
<text x="408.3" y="35.9">A</text>
<text x="31.6" y="36.5">CLK</text>
<text x="31.8" y="40.3">RST</text>
<text x="318" y="65.7">Carry</text>
<text x="10.3" y="85.9">B</text>
<text x="408.2" y="85.9">B</text>
<text x="10.3" y="135.9">C</text>
<text x="408.2" y="135.9">C</text>
<text x="10.3" y="185.9">D</text>
<text x="408.2" y="185.9">D</text>
<text x="23.8" y="209.2">AWR</text>
<text x="23.6" y="213">BWR</text>
<text x="23.8" y="220.7">BRD</text>
<text x="23.9" y="216.9">ARD</text>
<text x="133.8" y="221.9">Areg_1</text>
<text x="133.8" y="218.1">Areg_0</text>
<text x="20.9" y="224.5">add_en</text>
<text x="133.8" y="225.7">Areg_2</text>
<text x="20.9" y="232.1">and_en</text>
<text x="21.4" y="228.3">xor_en</text>
<text x="133.8" y="230.8">Breg_0</text>
<text x="10.3" y="235.9">E</text>
<text x="22.4" y="235.9">or_en</text>
<text x="133.8" y="234.6">Breg_1</text>
<text x="133.8" y="238.4">Breg_2</text>
<text x="408.3" y="235.9">E</text>
<text x="10.3" y="285.9">F</text>
<text x="35" y="286.9">1</text>
<text x="85" y="286.9">2</text>
<text x="135" y="286.9">3</text>
<text x="185" y="286.9">4</text>
<text x="235" y="286.9">5</text>
<text x="285" y="286.9">6</text>
<text x="335" y="286.9">7</text>
<text x="385" y="286.9">8</text>
<text x="408.3" y="285.9">F</text>
</g>
<g font-size="1.8" fill="#a90000">
<text x="138.4" y="41.7">1</text>
<text x="138.4" y="46.7">2</text>
<text x="149.8" y="44.2">3</text>
<text x="199.3" y="44.2">5</text>
<text x="210.7" y="44.2">6</text>
<text x="136.7" y="64.5">12</text>
<text x="217.1" y="62">9</text>
<text x="228.5" y="64.5">8</text>
<text x="248.8" y="64.5">1</text>
<text x="293.3" y="62">4</text>
<text x="304.7" y="64.5">6</text>
<text x="136.7" y="69.6">13</text>
<text x="147.9" y="67.1">11</text>
<text x="216.5" y="67.1">10</text>
<text x="248.8" y="69.6">2</text>
<text x="260.3" y="67.1">3</text>
<text x="273" y="67.1">1</text>
<text x="284.4" y="67.1">2</text>
<text x="293.3" y="67.1">5</text>
<text x="66.6" y="75.9">3</text>
<text x="77.2" y="72.4" transform="rotate(-90 77.2 72.4)">16</text>
<text x="86.3" y="75.9">14</text>
<text x="66.6" y="78.5">4</text>
<text x="66.6" y="81">5</text>
<text x="66.6" y="83.6">6</text>
<text x="86.3" y="83.6">11</text>
<text x="86.3" y="81">12</text>
<text x="86.3" y="78.5">13</text>
<text x="213.5" y="82.3">1</text>
<text x="248.7" y="79.8">1</text>
<text x="260.3" y="82.3">3</text>
<text x="66.6" y="88.6">9</text>
<text x="86.3" y="88.6">15</text>
<text x="130.7" y="89.9">4</text>
<text x="213.5" y="87.4">2</text>
<text x="224.7" y="84.8">3</text>
<text x="248.7" y="84.8">2</text>
<text x="66" y="93.7">10</text>
<text x="66.6" y="91.2">7</text>
<text x="130.7" y="95">5</text>
<text x="142.2" y="92.5">6</text>
<text x="66.6" y="101.3">1</text>
<text x="66.6" y="96.3">2</text>
<text x="130.6" y="101.3">6</text>
<text x="77.2" y="107.4" transform="rotate(-90 77.2 107.4)">8</text>
<text x="130.6" y="106.4">5</text>
<text x="142.2" y="103.9">4</text>
<text x="166.3" y="103.9">9</text>
<text x="177.7" y="106.4">8</text>
<text x="165.7" y="109">10</text>
<text x="166.1" y="116.6">8</text>
<text x="177.1" y="119.1">10</text>
<text x="127.6" y="121.7">12</text>
<text x="139" y="124.2">11</text>
<text x="166.1" y="121.7">9</text>
<text x="127.6" y="126.7">13</text>
<text x="127.4" y="133.1">13</text>
<text x="139" y="135.6">11</text>
<text x="293.9" y="135.6">2</text>
<text x="304.5" y="132.1" transform="rotate(-90 304.5 132.1)">20</text>
<text x="313.6" y="135.6">18</text>
<text x="127.4" y="138.2">12</text>
<text x="293.9" y="138.2">4</text>
<text x="293.9" y="140.7">6</text>
<text x="293.9" y="143.3">8</text>
<text x="313.6" y="143.3">12</text>
<text x="313.6" y="140.7">14</text>
<text x="313.6" y="138.2">16</text>
<text x="293.3" y="145.8">11</text>
<text x="293.3" y="148.3">13</text>
<text x="314.3" y="148.3">7</text>
<text x="314.3" y="145.8">9</text>
<text x="77.2" y="153.7" transform="rotate(-90 77.2 153.7)">16</text>
<text x="293.3" y="150.9">15</text>
<text x="293.3" y="153.4">17</text>
<text x="314.3" y="153.4">3</text>
<text x="314.3" y="150.9">5</text>
<text x="66.6" y="157.2">3</text>
<text x="66.6" y="159.8">4</text>
<text x="86.3" y="159.8">13</text>
<text x="86.3" y="157.2">14</text>
<text x="293.3" y="161">19</text>
<text x="293.9" y="158.5">1</text>
<text x="66.6" y="162.3">5</text>
<text x="66.6" y="164.8">6</text>
<text x="86.3" y="164.8">11</text>
<text x="86.3" y="162.3">12</text>
<text x="304.5" y="167.7" transform="rotate(-90 304.5 167.7)">10</text>
<text x="66.6" y="172.5">7</text>
<text x="66.6" y="169.9">9</text>
<text x="86.3" y="169.9">15</text>
<text x="66" y="175">10</text>
<text x="66.6" y="177.5">2</text>
<text x="66.6" y="182.6">1</text>
<text x="77.2" y="188.7" transform="rotate(-90 77.2 188.7)">8</text>
<text x="128.5" y="187.7">9</text>
<text x="139.6" y="190.2">8</text>
<text x="293.9" y="190.2">2</text>
<text x="304.5" y="186.7" transform="rotate(-90 304.5 186.7)">20</text>
<text x="313.6" y="190.2">18</text>
<text x="127.8" y="192.8">10</text>
<text x="293.9" y="192.8">4</text>
<text x="293.9" y="195.3">6</text>
<text x="293.9" y="197.9">8</text>
<text x="313.6" y="197.9">12</text>
<text x="313.6" y="195.3">14</text>
<text x="313.6" y="192.8">16</text>
<text x="128.5" y="200.4">4</text>
<text x="139.6" y="202.9">6</text>
<text x="293.3" y="200.4">11</text>
<text x="293.3" y="202.9">13</text>
<text x="314.3" y="202.9">7</text>
<text x="314.3" y="200.4">9</text>
<text x="128.5" y="205.5">5</text>
<text x="293.3" y="205.5">15</text>
<text x="293.3" y="208">17</text>
<text x="314.3" y="208">3</text>
<text x="314.3" y="205.5">5</text>
<text x="293.3" y="215.6">19</text>
<text x="293.9" y="213.1">1</text>
<text x="304.5" y="222.3" transform="rotate(-90 304.5 222.3)">10</text>
<text x="304.5" y="238.8" transform="rotate(-90 304.5 238.8)">20</text>
<text x="293.9" y="242.3">2</text>
<text x="293.9" y="244.9">4</text>
<text x="313.6" y="244.9">16</text>
<text x="313.6" y="242.3">18</text>
<text x="293.9" y="247.4">6</text>
<text x="293.9" y="249.9">8</text>
<text x="313.6" y="249.9">12</text>
<text x="313.6" y="247.4">14</text>
<text x="293.3" y="252.5">11</text>
<text x="293.3" y="255">13</text>
<text x="293.3" y="257.6">15</text>
<text x="314.3" y="257.6">5</text>
<text x="314.3" y="255">7</text>
<text x="314.3" y="252.5">9</text>
<text x="293.3" y="260.1">17</text>
<text x="314.3" y="260.1">3</text>
<text x="293.3" y="267.7">19</text>
<text x="293.9" y="265.2">1</text>
<text x="304.5" y="274.4" transform="rotate(-90 304.5 274.4)">10</text>
</g>
<g font-size="1.8" fill="#006464">
<text x="142.3" y="39">7408</text>
<text x="142.6" y="36.4">IC3A</text>
<text x="202.9" y="36.4">IC11C</text>
<text x="203.2" y="39">7414</text>
<text x="141.2" y="59.3">IC8D</text>
<text x="221" y="59.3">7408</text>
<text x="221.2" y="56.7">IC3C</text>
<text x="253.1" y="59.3">IC7A</text>
<text x="276.6" y="59.3">IC11A</text>
<text x="297.2" y="59.3">7408</text>
<text x="297.4" y="56.7">IC3B</text>
<text x="75.4" y="61.8">+5V</text>
<text x="141" y="61.8">7432</text>
<text x="252.7" y="61.8">7408</text>
<text x="276.9" y="61.8">7414</text>
<text x="79.7" y="72">74161</text>
<text x="79.7" y="69.4">IC14</text>
<text x="70.9" y="77.1">D0</text>
<text x="81.3" y="77.1">Q0</text>
<text x="217.5" y="77.1">IC8A</text>
<text x="252.2" y="77.1">4030</text>
<text x="252.6" y="74.5">IC4A</text>
<text x="70.9" y="79.6">D1</text>
<text x="70.9" y="82.1">D2</text>
<text x="78.3" y="78.5" transform="rotate(-90 78.3 78.5)">VCC</text>
<text x="81.3" y="82.1">Q2</text>
<text x="81.3" y="79.6">Q1</text>
<text x="217.2" y="79.6">7432</text>
<text x="55.1" y="88.5">GND</text>
<text x="70.9" y="84.7">D3</text>
<text x="70.9" y="89.8">~{WR}</text>
<text x="77.9" y="89.8">CARRY</text>
<text x="81.3" y="84.7">Q3</text>
<text x="140.7" y="88.7">7408</text>
<text x="141" y="86.2">IC7B</text>
<text x="70.9" y="94.8">ENT</text>
<text x="70.9" y="92.3">ENP</text>
<text x="70.9" y="97.4">CLK</text>
<text x="140.2" y="100.2">4030</text>
<text x="140.5" y="97.6">IC4B</text>
<text x="177.3" y="102">7408</text>
<text x="177.6" y="99.4">IC7C</text>
<text x="70.9" y="102.5">~{RST}</text>
<text x="78.3" y="103.1" transform="rotate(-90 78.3 103.1)">GND</text>
<text x="177.1" y="112.1">IC4C</text>
<text x="75.4" y="119">GND</text>
<text x="138.4" y="118">IC7D</text>
<text x="176.8" y="114.7">4030</text>
<text x="138.2" y="120.5">7408</text>
<text x="302.8" y="121.5">+5V</text>
<text x="137.7" y="131.9">4030</text>
<text x="137.9" y="129.4">IC4D</text>
<text x="307" y="129.1">IC5</text>
<text x="307" y="131.7">74244</text>
<text x="298.2" y="136.8">I0A</text>
<text x="307.6" y="136.8">O0A</text>
<text x="75.4" y="143.1">+5V</text>
<text x="298.2" y="139.3">I1A</text>
<text x="298.2" y="141.8">I2A</text>
<text x="305.7" y="138.2" transform="rotate(-90 305.7 138.2)">VCC</text>
<text x="307.6" y="141.8">O2A</text>
<text x="307.6" y="139.3">O1A</text>
<text x="298.2" y="146.9">I0B</text>
<text x="298.2" y="149.5">I1B</text>
<text x="298.2" y="144.4">I3A</text>
<text x="307.4" y="149.5">O1B</text>
<text x="307.4" y="146.9">O0B</text>
<text x="307.6" y="144.4">O3A</text>
<text x="79.7" y="153.3">74161</text>
<text x="79.7" y="150.7">IC15</text>
<text x="278.6" y="155.8">GND</text>
<text x="298.2" y="152">I2B</text>
<text x="298.2" y="154.5">I3B</text>
<text x="307.4" y="154.5">O3B</text>
<text x="307.4" y="152">O2B</text>
<text x="70.9" y="158.3">D0</text>
<text x="70.9" y="160.9">D1</text>
<text x="78.3" y="159.8" transform="rotate(-90 78.3 159.8)">VCC</text>
<text x="81.3" y="160.9">Q1</text>
<text x="81.3" y="158.3">Q0</text>
<text x="298.2" y="159.6">~{OEA}</text>
<text x="50" y="167.2">GND</text>
<text x="70.9" y="163.4">D2</text>
<text x="70.9" y="166">D3</text>
<text x="81.3" y="166">Q3</text>
<text x="81.3" y="163.4">Q2</text>
<text x="298.2" y="162.2">~{OEB}</text>
<text x="305.7" y="162.8" transform="rotate(-90 305.7 162.8)">GND</text>
<text x="70.9" y="173.6">ENP</text>
<text x="70.9" y="171">~{WR}</text>
<text x="77.9" y="171">CARRY</text>
<text x="70.9" y="176.1">ENT</text>
<text x="70.9" y="178.7">CLK</text>
<text x="306.6" y="178.7">+5V</text>
<text x="306.6" y="174.9">GND</text>
<text x="70.9" y="183.7">~{RST}</text>
<text x="78.3" y="184.4" transform="rotate(-90 78.3 184.4)">GND</text>
<text x="138.7" y="185.3">7432</text>
<text x="138.9" y="182.7">IC8C</text>
<text x="307" y="183.7">IC9</text>
<text x="298.2" y="191.4">I0A</text>
<text x="307" y="186.3">74244</text>
<text x="307.6" y="191.4">O0A</text>
<text x="138.2" y="196.2">IC8B</text>
<text x="298.2" y="193.9">I1A</text>
<text x="298.2" y="196.4">I2A</text>
<text x="305.7" y="192.8" transform="rotate(-90 305.7 192.8)">VCC</text>
<text x="307.6" y="196.4">O2A</text>
<text x="307.6" y="193.9">O1A</text>
<text x="75.4" y="200.3">GND</text>
<text x="137.9" y="198.7">7432</text>
<text x="298.2" y="201.5">I0B</text>
<text x="298.2" y="199">I3A</text>
<text x="307.4" y="201.5">O0B</text>
<text x="307.6" y="199">O3A</text>
<text x="298.2" y="204.1">I1B</text>
<text x="298.2" y="206.6">I2B</text>
<text x="298.2" y="209.1">I3B</text>
<text x="307.4" y="209.1">O3B</text>
<text x="307.4" y="206.6">O2B</text>
<text x="307.4" y="204.1">O1B</text>
<text x="278.6" y="210.4">GND</text>
<text x="298.2" y="214.2">~{OEA}</text>
<text x="298.2" y="216.8">~{OEB}</text>
<text x="305.7" y="217.4" transform="rotate(-90 305.7 217.4)">GND</text>
<text x="306.6" y="228.2">GND</text>
<text x="306.6" y="230.7">+5V</text>
<text x="307" y="238.4">74244</text>
<text x="307" y="235.8">IC12</text>
<text x="298.2" y="243.4">I0A</text>
<text x="298.2" y="246">I1A</text>
<text x="305.7" y="244.9" transform="rotate(-90 305.7 244.9)">VCC</text>
<text x="307.6" y="246">O1A</text>
<text x="307.6" y="243.4">O0A</text>
<text x="298.2" y="248.5">I2A</text>
<text x="298.2" y="251.1">I3A</text>
<text x="307.6" y="251.1">O3A</text>
<text x="307.6" y="248.5">O2A</text>
<text x="298.2" y="253.6">I0B</text>
<text x="298.2" y="256.1">I1B</text>
<text x="307.4" y="256.1">O1B</text>
<text x="307.4" y="253.6">O0B</text>
<text x="278.6" y="262.5">GND</text>
<text x="298.2" y="258.7">I2B</text>
<text x="298.2" y="261.2">I3B</text>
<text x="307.4" y="261.2">O3B</text>
<text x="307.4" y="258.7">O2B</text>
<text x="298.2" y="266.3">~{OEA}</text>
<text x="298.2" y="268.8">~{OEB}</text>
<text x="305.7" y="269.5" transform="rotate(-90 305.7 269.5)">GND</text>
<text x="302.8" y="284.1">GND</text>
</g>
<g font-size="1.8" fill="#0f0f0f">
<text x="33" y="223.2">add_en</text>
<text x="33" y="227">xor_en</text>
<text x="33" y="230.8">and_en</text>
<text x="33" y="234.6">or_en</text>
</g>
</svg>
